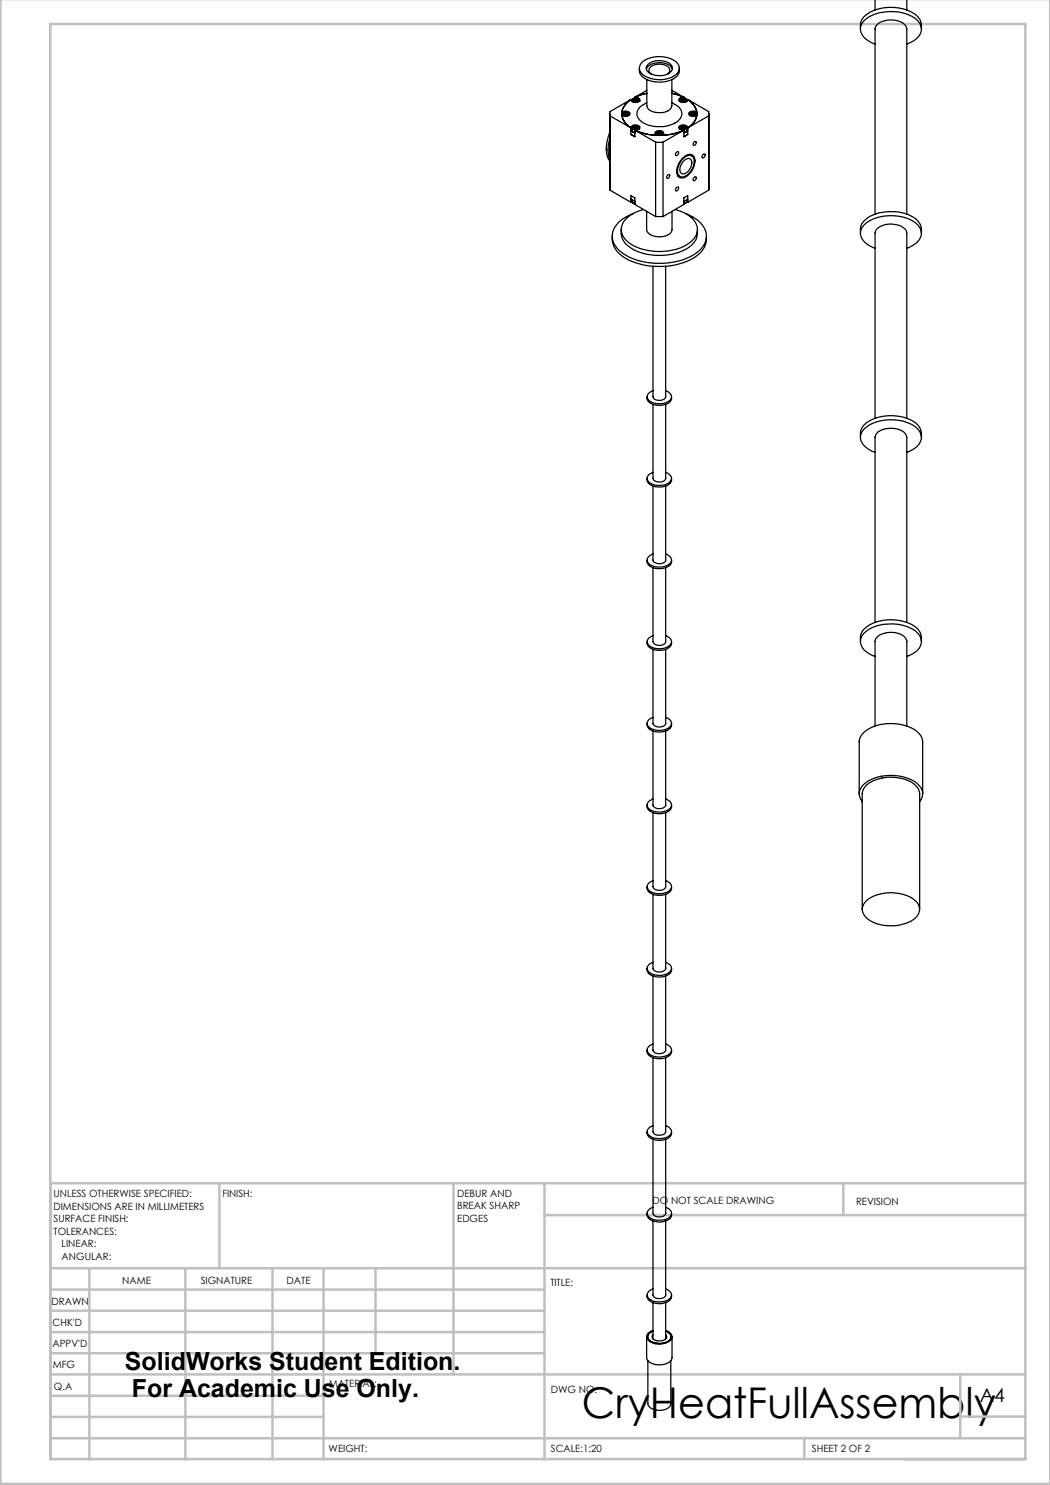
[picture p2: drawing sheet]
<svg xmlns="http://www.w3.org/2000/svg" width="210mm" height="297mm" viewBox="0 0 210 297" stroke-linecap="round" stroke-linejoin="round" font-family="sans-serif">
<g fill="none" stroke="#c0c0c0" stroke-width=".5">
<path d="M.1 -.1v296.9h209.9v-296.9M10.1 4.8h195v287h-195zM43.9 236.6v17M90.7 236.6v38.3M108.9 236.6v55.3M168.7 236.6v6.3M205.1 236.6h-195v55.3M10.1 253.6h195M10.1 257.9h98.8M17.9 253.6v38.3M37.1 253.6v38.3M54.5 253.6v38.3"/>
<path d="M64.7 253.6v38.3M75.1 253.6v17M108.9 243h96.2M10.1 270.6h98.8M10.1 266.4h98.8M10.1 262.1h98.8M10.1 279.1h54.6M10.1 274.9h195M192.1 274.8v12.7M10.1 287.7h195M10.1 283.4h54.6M160.9 287.5v4.3"/>
<path d="M192.1 283.3h13"/>
</g>
<g fill="none" stroke="#000" stroke-width=".25">
<path d="M175 0v2M181.4 0v2M126.2 19.9a3.1 3.1 0 0 0-1.2 4.6l1.2 1.1M126.2 19.9l-4.2 2.4v.9M126.2 19.9v.2M126.2 19.9a3.9 3.9 0 0 0-1.8 2.5M126.4 20v.3M126.6 19.8a.67 .67 0 0 1 1.1 .2 .68 .68 0 0 1-.6 .3 .68 .68 0 0 1-.6-.4zM126.6 19.7a.41 .41 0 0 0-.2 .5 .41 .41 0 0 0 .6 .2l.7-.2 .1-.3-.3-.2M126.9 19.8v.3M127 19.5l1.2-.6 1.2-.2zM127 19.5h.2a.55 .55 0 0 1 .8 .4 .55 .55 0 0 1-.7 .6l-.7-.1-.3-.2-.1-.3"/>
<path d="M127 19.5h.1M127 19.5v.1M127.2 19.8l.2 .1v.2l-.6-.1 .1-.2M127.2 19.8h-.3M127.2 19.8v.3M127.8 20v.3M127.9 13.6a2.46 2.46 0 0 0 2.3 2.6 5.3 5.3 0 0 0 5.4-1.2 1.61 1.61 0 0 0 .3-1.4M128.5 12.3a5.7 5.7 0 0 1 7 .4 1.65 1.65 0 0 1-.8 2.6 5.9 5.9 0 0 1-6.4-.6 1.56 1.56 0 0 1 .2-2.4zM129.3 13.8a2.87 2.87 0 0 1 3.1-1.2 2.19 2.19 0 0 1 2.1 1.2M129.4 15.9v5.2a1.86 1.86 0 0 0 1.9 1.4 2.6 2.6 0 0 0 3-1.2l.1-5.4M129.4 18.1l-2.4 1.4M129.5 13a3.6 3.6 0 0 1 4.8 .1 1.2 1.2 0 0 1-.9 1.7 3.4 3.4 0 0 1-4.1-.9v-.5z"/>
<path d="M130.3 14.8a.96 .96 0 0 1-.5-1 .96 .96 0 0 1 .9-.8 2.9 2.9 0 0 1 3.1 .6l.1 .7-.4 .5M134.4 18.7l1.1 .2 1.3 .6zM134.4 18.1l2.4 1.4M135.9 20v.3M136.1 19.8a.76 .76 0 0 1 1.2 .2 .72 .72 0 0 1-1.3-.1zM136.2 19.7l-.2 .1a.64 .64 0 0 0 .3 .6 .64 .64 0 0 0 .8 0l.2-.4-.2-.3M136.6 19.8l-.3 .1 .1 .2 .6-.1-.1-.2M136.6 19.8h.3M136.6 19.8v.3M136.8 19.5h-.3a.55 .55 0 0 0-.7 .4 .55 .55 0 0 0 .7 .6l.7-.1 .3-.2v-.3M136.8 19.5h.1M136.8 19.5v.1"/>
<path d="M136.9 19.8v.3M137.1 19.7h.1M137.3 20v.3M137.5 19.9a3.9 3.9 0 0 1 1.8 2.5M137.5 19.9v.2M137.5 19.9a3.1 3.1 0 0 1 1.3 4.6l-1.3 1.1M137.5 19.9l4.2 2.4v.9M137.5 19.9h.1M172.1 5.8a3 3 0 0 1 1.9-3.3 9.3 9.3 0 0 1 9.1 .4 2.96 2.96 0 0 1 1.2 2.9M175 8.8a3.5 3.5 0 0 1-2.9-3.4 4.6 4.6 0 0 1 3.5-2.8 9.2 9.2 0 0 1 7.5 1.1 2.51 2.51 0 0 1-.3 4.4l-1.4 .7M122 27.7a6.5 6.5 0 0 0 0 4.2M122 26.4a6.4 6.4 0 0 0 0 5.9"/>
<path d="M122 22.8v15.2M122 23.2l4.2 2.4M122 38l4.2 2.5M122 23.2v14.8M124.4 23a3.7 3.7 0 0 0 1.8 2.6M124.4 22.4a1.09 1.09 0 0 1 1.6 .4 1.05 1.05 0 0 1-1.6 .2M124.4 22.4v.8M124.4 23v.1M124.6 22.5a.7 .7 0 0 1 1.1 .3 .7 .7 0 0 1-1.2-.2zM124.6 22.5l-.2 .3a.77 .77 0 0 0 .7 .4 .77 .77 0 0 0 .7-.4l-.2-.3M124.6 22.5h.1M124.9 22.9h.4"/>
<path d="M125 22.9h.3M125 22.5h.3M125 22.5l-.2 .2 .2 .2M125 22.5v.4M125.3 22.9h.1M125.3 22.5l.2 .2-.2 .2h-.3M125.3 22.5v.4M125.8 22.8v.3M126.2 26.9l.8 .4M126.2 39.8l.8 .4M126.2 26.2l.8 .4M126.2 25.6a.93 .93 0 0 1 1.5-.5l.2 .2a.64 .64 0 0 1-.2 .7 .64 .64 0 0 1-.7 0"/>
<path d="M126.2 25.6v1.3M126.4 40v.4l.2 .2M126.4 25.5v.8l.6 .2M126.4 25.8l-.2 .2M126.5 25.3a.7 .7 0 0 1 1.2 .2 .72 .72 0 0 1-1.2-.1zM126.6 25.2l-.2 .2a.73 .73 0 0 0 .6 .6 .73 .73 0 0 0 .7-.3l.1-.3-.3-.2M127 26a11.5 11.5 0 0 0 4.3 1.1M127 26a11.9 11.9 0 0 0 9.8 0M127 20.1h.1M127 26v1.3M127 26l4.1 2.4M127 25.6h.2"/>
<path d="M127 20.1h.2M127 25.3h.4M127 25.3l-.2 .1 .1 .2 .5-.1v-.2M127 25.3v.3M127.2 25.6h.1M127.2 20.1h.1M127.2 20.1h-.2M127.4 25.3v.3M127.8 20.3h.1M127.8 25.5v.3M129.4 20.5l-.7 .4a1.93 1.93 0 0 0-1.3 1.7 1.93 1.93 0 0 0 1.1 1.9 6.4 6.4 0 0 0 7.5-.7 1.86 1.86 0 0 0-1-2.9l-.6-.4M131.1 28.4h1.5"/>
<path d="M131.1 28.4v14.9M131.2 26.7v.3M131.2 26.9h-.1M131.3 27.1a.48 .48 0 0 1-.3-.6 .48 .48 0 0 1 .6-.4 .75 .75 0 0 1 1.1 .7l-.3 .3M131.3 27.1h.1M131.4 26.4a.61 .61 0 0 1 .7-.2 .61 .61 0 0 1 .4 .5 .81 .81 0 0 1-1.3-.1zM131.4 26.3l-.2 .3a.8 .8 0 0 0 1.4 .1M131.6 26.5l.3-.1 .3 .1v.2l-.3 .1-.3-.1zM131.9 26.7l-.1 .1h.2M131.9 26.4v.3M131.9 26.7l.1 .1M132.3 26.3l.3 .4"/>
<path d="M132.4 27.1h.1M132.6 26.7v.3M132.6 26.9h.1M132.6 28.4v14.9M133.5 35l.3-.1a.41 .41 0 0 1 .1 .5 .41 .41 0 0 1-.5 .2zM135.3 30.4l.2-.1a.43 .43 0 0 1 .1 .6 .43 .43 0 0 1-.5 .1zM135.3 37.5l.2-.1a.41 .41 0 0 1 .1 .5 .41 .41 0 0 1-.5 .2zM135.5 35l.5 .3M135.6 35.2h.2M135.9 20.3h.1M135.9 25.5v.3M136 25.4a.71 .71 0 0 1 1.2 .1 .68 .68 0 0 1-.6 .3 .68 .68 0 0 1-.6-.4z"/>
<path d="M136.2 25.2l-.2 .2a.69 .69 0 0 0 .5 .6 .69 .69 0 0 0 .7-.3l.1-.2-.2-.3M136.3 32a1.67 1.67 0 0 1 2.2-.7 2.72 2.72 0 0 1-.7 3.4 1.38 1.38 0 0 1-2.1 .4 2.77 2.77 0 0 1 .6-3.1zM136.4 25.3v.3M136.4 31.7a1.66 1.66 0 0 1 2.2-.6 2.49 2.49 0 0 1-.2 3 2.36 2.36 0 0 1-2.5 1.4 1.83 1.83 0 0 1-.3-2.3zM136.6 25.6h.1M136.6 20.1h.1M136.6 32.4a1.02 1.02 0 0 1 1.7-.4 2.25 2.25 0 0 1-1.7 2.8 1.12 1.12 0 0 1-.4-1.8zM136.7 25.6h-.1M136.7 20.1h.1M136.7 25.3l.3 .1-.1 .2-.6-.1 .1-.2M136.7 25.3h-.3M136.7 25.3v.3"/>
<path d="M136.8 26a11.5 11.5 0 0 1-4.4 1.1M136.8 26v1.3M136.8 26l-4.2 2.4M137.3 40v.4l-.2 .2M137.3 25.5v.7l-.5 .3M137.3 25.8l.2 .2M137.5 25.6v.6l-.7 .4M137.5 25.6a.93 .93 0 0 0-1.5-.5l-.1 .2a.64 .64 0 0 0 .1 .7 .64 .64 0 0 0 .8 0M137.5 26.9l-.7 .4M137.5 25.6v1.3M137.9 30.9l.5 .3M137.9 22.8v.3"/>
<path d="M138.1 22.5a.71 .71 0 0 1 1.1 .3 .7 .7 0 0 1-1.2-.2zM138.1 30.9l.1 .2M138.2 22.5l-.3 .2a.72 .72 0 0 0 .7 .5 .72 .72 0 0 0 .7-.5l-.2-.2M138.4 22.9h.1M138.4 22.5l-.1 .2 .1 .2M138.4 22.9h.4M138.4 22.5h.4M138.4 22.5v.4M138.5 22.9h.3M138.8 22.5l.2 .2-.2 .2M138.8 22.5v.4h-.4M138.9 28.3h.2a.41 .41 0 0 1 .1 .5 .41 .41 0 0 1-.6 .2l.1-.5z"/>
<path d="M138.9 35.4l.2-.1a.41 .41 0 0 1 .1 .6 .41 .41 0 0 1-.6 .2v-.3zM139.3 22.8v.3M139.3 23a3.7 3.7 0 0 1-1.8 2.6M139.3 22.4v.7M139.3 22.4a1.09 1.09 0 0 0-1.6 .4 1.05 1.05 0 0 0 1.6 .2M140.6 30.9l.2-.1a.41 .41 0 0 1 .1 .5 .41 .41 0 0 1-.5 .2zM141.7 38l-4.2 2.5v-1.3l-.7 .4v1.3l-4.2 2.4M141.7 23.2l-4.2 2.4M141.7 23.2v14.8M141.8 22.8l-.1 15.2M122.4 47.2a4.6 4.6 0 0 0 2.8 4.5 14.6 14.6 0 0 0 13.9-.3 4.5 4.5 0 0 0 2.2-4.2M124.2 45.9a3.9 3.9 0 0 0 2.6 4 11.5 11.5 0 0 0 11.5-.8l.3-.4a3.4 3.4 0 0 0 .9-2.8"/>
<path d="M126.2 40.5v-1.3l.8 .4v1.3l4.1 2.4M126.2 40.4v.1M126.4 40l-.2 .3M126.6 40.6l.4 .1zM126.7 42.7a6 6 0 0 0-4.2 4 4.4 4.4 0 0 0 2.7 4.4 14.6 14.6 0 0 0 13.9-.4 3.9 3.9 0 0 0 1.9-4.9 6.6 6.6 0 0 0-3.9-3.1M128.7 41.9a6.2 6.2 0 0 0-4.2 3 3.2 3.2 0 0 0 1.7 4 11.6 11.6 0 0 0 11.7-.3 3.1 3.1 0 0 0-.1-5.5l-1.1-.6-1.7-.6M129.3 42.3v3.6a1.88 1.88 0 0 0 2.1 1.4 2.63 2.63 0 0 0 3-1.3v-3.7M130.6 53.3v26a1.52 1.52 0 0 0 2.5 .2v-26.2M131.1 43.3h1.5M136.8 40.7l.3-.1zM136.8 40.2l.7-.4v.6M137.1 40.6v.1"/>
<path d="M137.3 40l.2 .3M172.1 46.6a3 3 0 0 1 1.9-3.3 9.5 9.5 0 0 1 9.1 .4 3.1 3.1 0 0 1 1.2 2.9M175 49.7a3.9 3.9 0 0 1-2.9-2.9 3.4 3.4 0 0 1 2.7-3.1 9.4 9.4 0 0 1 8.3 .9 2.48 2.48 0 0 1 1.2 2.3 2.48 2.48 0 0 1-1.5 2.1l-1.4 .7M175 42.8v-37a1.79 1.79 0 0 1 1.6-1.6 4.4 4.4 0 0 1 4.5 .9l.3 .7v37M129.4 79.3a1.46 1.46 0 0 0 1.4 1.7 3.2 3.2 0 0 0 3.4-.9l.1-.8M130.6 78.1a1.19 1.19 0 0 0-.9 1.9 3.3 3.3 0 0 0 4.5-.2 1.26 1.26 0 0 0-1.1-1.7M129.4 95.7a1.61 1.61 0 0 0 1.8 1.7 2.73 2.73 0 0 0 3.1-1.2v-.5M130.6 80.9v14.8a1.5 1.5 0 0 0 2.5 .1v-14.9M130.6 94.5a1.19 1.19 0 0 0-.9 1.8 3.3 3.3 0 0 0 4.5-.2 1.26 1.26 0 0 0-1.1-1.6M130.6 97.2v14.8a1.5 1.5 0 0 0 2.5 .1v-14.9M172.1 87.5a3 3 0 0 1 1.9-3.4 9.3 9.3 0 0 1 9.1 .5 2.96 2.96 0 0 1 1.2 2.9M175 90.5a3.9 3.9 0 0 1-2.9-2.9 3.4 3.4 0 0 1 2.7-3 9.4 9.4 0 0 1 8.3 .8 2.48 2.48 0 0 1 1.2 2.3 2.48 2.48 0 0 1-1.5 2.1l-1.4 .7"/>
<path d="M175 83.6v-37a1.79 1.79 0 0 1 1.6-1.6 4.6 4.6 0 0 1 4.5 .9l.3 .7v37M129.4 112a1.61 1.61 0 0 0 1.8 1.7 2.73 2.73 0 0 0 3.1-1.2v-.5M130.6 110.8a1.19 1.19 0 0 0-.9 1.8 3.3 3.3 0 0 0 4.5-.2 1.26 1.26 0 0 0-1.1-1.6M130.6 113.6v14.7a1.5 1.5 0 0 0 2.5 .1v-14.8M129.4 128.3a1.51 1.51 0 0 0 1.4 1.7 3.2 3.2 0 0 0 3.4-.9l.1-.8M130.6 127.1a1.19 1.19 0 0 0-.9 1.9 3.3 3.3 0 0 0 4.5-.2 1.24 1.24 0 0 0-1.1-1.7M130.6 129.9v14.8a1.46 1.46 0 0 0 2.5 0v-14.8M172.1 128.3a3 3 0 0 1 1.9-3.3 9.3 9.3 0 0 1 9.1 .4 2.96 2.96 0 0 1 1.2 2.9M175 131.3a3.5 3.5 0 0 1-2.9-3.4 4.6 4.6 0 0 1 3.5-2.8 9.2 9.2 0 0 1 7.5 1.1 2.51 2.51 0 0 1-.3 4.4l-1.4 .7M175 124.5v-37a2.17 2.17 0 0 1 2.3-1.8 3.7 3.7 0 0 1 4 1.5l.1 37.3M129.4 144.7a1.51 1.51 0 0 0 1.4 1.6 3.2 3.2 0 0 0 3.4-.9l.1-.7M130.6 146.2v14.8a1.46 1.46 0 0 0 2.5 0v-14.8"/>
<path d="M130.6 159.8a1.19 1.19 0 0 0-.9 1.8 3.3 3.3 0 0 0 4.5-.2 1.24 1.24 0 0 0-1.1-1.6M130.6 143.5a1.19 1.19 0 0 0-.9 1.8 3.3 3.3 0 0 0 4.5-.2 1.24 1.24 0 0 0-1.1-1.6M171.8 158.7v-10.3a3.5 3.5 0 0 1 2.5-2.9 9.3 9.3 0 0 1 9.4 1 2.43 2.43 0 0 1 .8 1.9v10.3M175 145.2v-16.9a1.79 1.79 0 0 1 1.6-1.6 4.4 4.4 0 0 1 4.5 .9l.3 .7v16.9M129.4 161a1.51 1.51 0 0 0 1.4 1.6 3 3 0 0 0 3.5-1.1v-.5M129.4 177.3a1.51 1.51 0 0 0 1.4 1.7 2.96 2.96 0 0 0 3.5-1.2v-.5M130.6 178.9v14.8a1.46 1.46 0 0 0 2.5 0v-14.8M130.6 176.1a1.19 1.19 0 0 0-1.2 1.2 1.19 1.19 0 0 0 1.1 1.2 3.3 3.3 0 0 0 3.7-.7 1.24 1.24 0 0 0-1.1-1.7M130.6 162.5v14.8a1.46 1.46 0 0 0 2.5 0v-14.8M172.4 160.3a2.39 2.39 0 0 1 .5-3.5 9.1 9.1 0 0 1 10.8 .1 2.37 2.37 0 0 1 .2 3.4M129.4 193.7a1.46 1.46 0 0 0 1.4 1.6 2.88 2.88 0 0 0 3.5-1.1v-.5M130.6 192.5a1.19 1.19 0 0 0-.9 1.8 3.3 3.3 0 0 0 4.5-.2 1.24 1.24 0 0 0-1.1-1.6"/>
<path d="M130.6 195.2v14.8a1.46 1.46 0 0 0 2.5 0v-14.8M172.4 181.9v-23.2a3.6 3.6 0 0 1 3.1-2.8 8.7 8.7 0 0 1 7.3 .9 2.44 2.44 0 0 1 1.1 1.9v23.2M173.2 180.2a8.4 8.4 0 0 1 9.6-.3 2.27 2.27 0 0 1 0 3.9 8.4 8.4 0 0 1-9.5-.2 2.18 2.18 0 0 1-.1-3.4zM129.4 210a1.46 1.46 0 0 0 1.4 1.6 2.88 2.88 0 0 0 3.5-1.1v-.5M130.6 211.5v14.8a1.5 1.5 0 0 0 2.5 0v-14.8M130.6 208.8a1.19 1.19 0 0 0-.9 1.8 3.3 3.3 0 0 0 4.5-.2 1.24 1.24 0 0 0-1.1-1.6M129.4 226.3a1.46 1.46 0 0 0 1.4 1.6 3.2 3.2 0 0 0 3.4-.8l.1-.8M130.6 227.9v14.8a1.5 1.5 0 0 0 2.5 0v-14.8M130.6 225.1a1.19 1.19 0 0 0-.9 1.9 3.3 3.3 0 0 0 4.5-.2 1.24 1.24 0 0 0-1.1-1.7M129.4 259a1.46 1.46 0 0 0 1.4 1.6 3.2 3.2 0 0 0 3.4-.9l.1-.7M129.4 242.7a1.46 1.46 0 0 0 1.4 1.6 3.2 3.2 0 0 0 3.4-.9l.1-.7M130.6 244.2v14.8a1.5 1.5 0 0 0 2.5 0v-14.8"/>
<path d="M130.6 257.8a1.21 1.21 0 0 0-.9 1.8 3.5 3.5 0 0 0 4.4 0 1.06 1.06 0 0 0-.7-1.7l-.3-.1M130.6 241.5a1.17 1.17 0 0 0-.9 1.8 3.4 3.4 0 0 0 4.5-.2 1.24 1.24 0 0 0-1.1-1.6M129.3 267.4v4.1a2.26 2.26 0 0 0 2.6 1.5 2.15 2.15 0 0 0 2.5-1.5v-4.1M129.6 272.1v8.6a2.29 2.29 0 0 0 2.8 1.3 1.72 1.72 0 0 0 1.8-1.3v-8.6M130.6 266.2a1.11 1.11 0 0 0-.9 .7 1.11 1.11 0 0 0 .2 1.2 3.2 3.2 0 0 0 4.2-.3 1.14 1.14 0 0 0-1-1.6M130.6 266.9a.79 .79 0 0 0 0 .9 .79 .79 0 0 0 .8 .3 1.6 1.6 0 0 0 2-.7l-.3-.5M130.6 266.1a1.2 1.2 0 0 0-1.2 .9 1.2 1.2 0 0 0 .6 1.4 3.6 3.6 0 0 0 4.2-.5 1.23 1.23 0 0 0-1.1-1.8M130.6 260.5v7.3M133.1 260.5v7.3"/>
</g>
<text font-size="8.5" x="116.4" y="283.5">CryHeatFullAssembly</text>
<g font-size="5">
<text x="25" y="274">SolidWorks Student Edition.</text>
<text x="26.4" y="279.5">For Academic Use Only.</text>
</g>
<text font-size="3.9" x="196" y="280.4">A4</text>
<g font-size="2">
<text x="10.7" y="239.5">UNLESS OTHERWISE SPECIFIED:</text>
<text x="44.5" y="239.5">FINISH:</text>
<text x="91.4" y="239.4">DEBUR AND</text>
<text x="10.7" y="242">DIMENSIONS ARE IN MILLIMETERS</text>
<text x="10.7" y="244.5">SURFACE FINISH:</text>
<text x="91.4" y="241.9">BREAK SHARP</text>
<text x="91.4" y="244.4">EDGES</text>
<text x="130.5" y="240.8">DO NOT SCALE DRAWING</text>
<text x="171.2" y="241">REVISION</text>
<text x="10.7" y="247">TOLERANCES:</text>
<text x="12.3" y="249.5">LINEAR:</text>
<text x="12.3" y="252">ANGULAR:</text>
<text x="24.4" y="256.9">NAME</text>
<text x="40.1" y="256.8">SIGNATURE</text>
<text x="57.3" y="256.8">DATE</text>
<text x="110.1" y="257.1">TITLE:</text>
<text x="10.3" y="260.9">DRAWN</text>
<text x="10.5" y="269.3">APPV'D</text>
<text x="10.5" y="265.2">CHK'D</text>
<text x="10.6" y="273.6">MFG</text>
<text x="10.8" y="278">Q.A</text>
<text x="65.8" y="277.4">MATERIAL:</text>
<text x="110.2" y="278.5">DWG NO.</text>
<text x="65.7" y="290.4">WEIGHT:</text>
<text x="110.2" y="290.5">SCALE:1:20</text>
<text x="162.4" y="290.4">SHEET 2 OF 2</text>
</g>
</svg>
